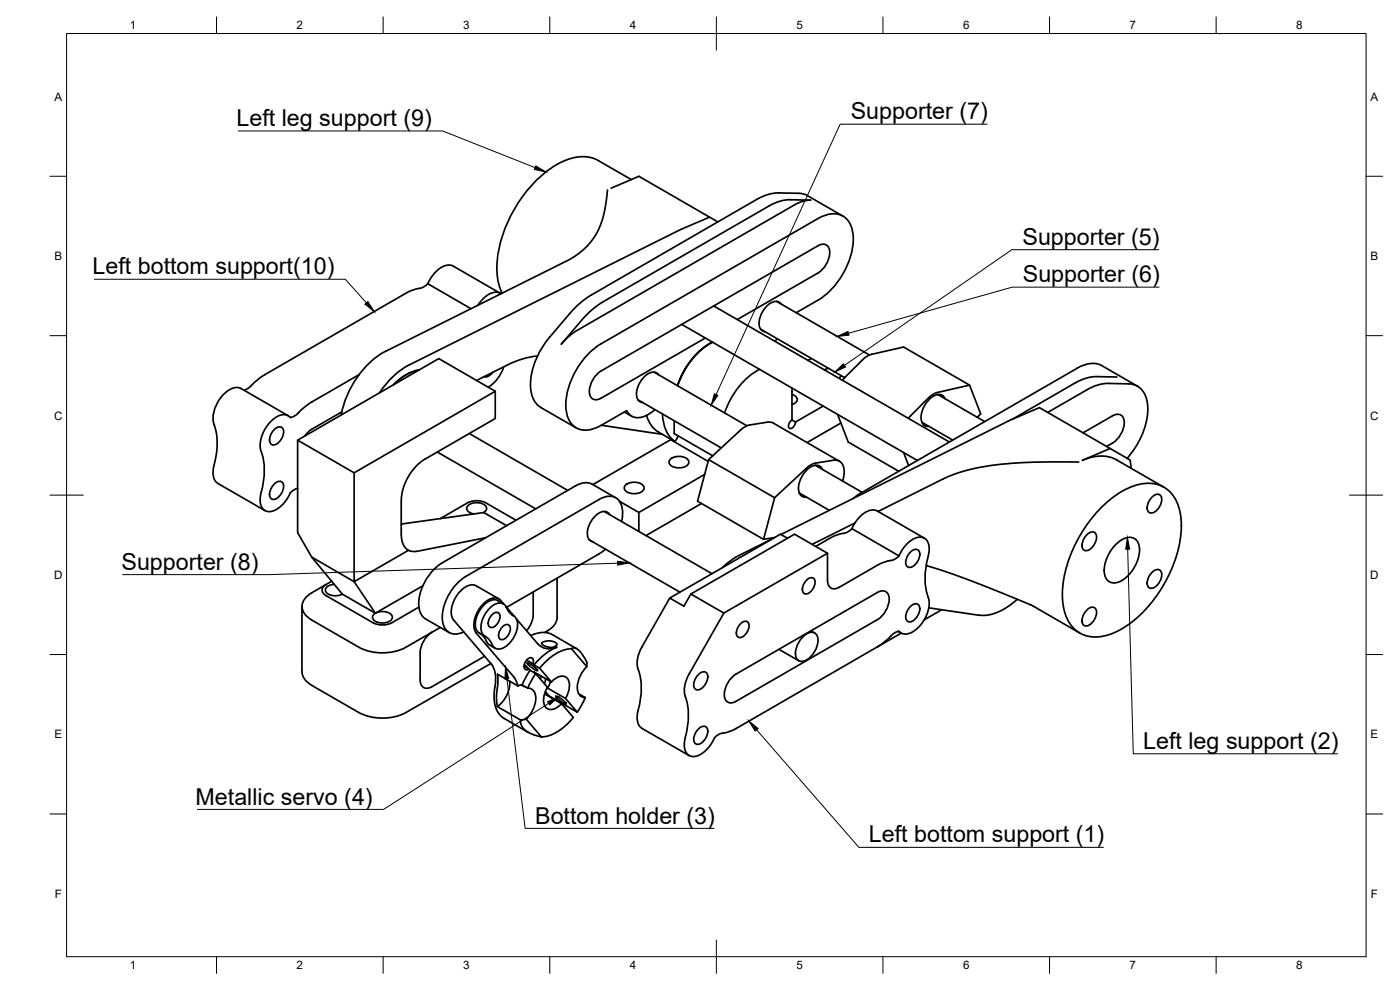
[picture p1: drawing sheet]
<svg xmlns="http://www.w3.org/2000/svg" width="420mm" height="297mm" viewBox="0 0 420 297" stroke-linecap="round" stroke-linejoin="round" font-family="sans-serif">
<!-- layer: Visible -->
<g fill="none" stroke="#000" stroke-width=".51">
<path d="M182.3 57a28.1 28.1 0 0 1-4.5 14.9 20.9 20.9 0 0 1-7.8 6.4l-54.3 27.1a27.8 27.8 0 0 0-13.3 19.1M183.4 56.5l8.3-3.6 21.3 12.3-8.4 3.5M189.4 53.9l-9.8-5.7a11.9 11.9 0 0 0-11.7 .7 39.5 39.5 0 0 0-18.1 25.6 21.3 21.3 0 0 0 .9 13.5M233.7 57.9a12.7 12.7 0 0 0-6.5 1.9l-49.7 28.7M233.7 57.9l6.6 .1 2.1 .7M242.4 58.7l10.6 6.1M203.5 69.2l-80.8 40.3M204.6 68.7l-1 .5M213 65.2l2.4 1.4M243.3 60.1l-6.1-.2a12.6 12.6 0 0 0-6.5 2l-49.7 28.6a25.2 25.2 0 0 0-6.5 5.6l-6 7.2a18.4 18.4 0 0 1 4.8-4.3l65.1-37.5M243.3 60.1l-2 .2-2.9 1.2M128.4 85.1a8.9 8.9 0 0 1 6.1-5.6l1.5 .3 14.1 8.2"/>
<path d="M141.4 92.6l-13-7.5a4.7 4.7 0 0 1-3.5 1.6l-3 1.2-42.4 24.5-2.4 1.7-2.6 2.4-1.3 .6M150.4 88.1a4.5 4.5 0 0 0-5.6 1.8l-1.4 1.7M177.5 88.5a25.2 25.2 0 0 0-6.5 5.6l-6.1 7.1a21.5 21.5 0 0 0-5.4 16.7 6.3 6.3 0 0 0 2.8 4.3M204.6 97.3l70.7 40.9M214.2 91.8l70.7 40.8M221.3 95.9l24.2-14a7.2 7.2 0 0 0 3.2-7.5 2.1 2.1 0 0 0-3.2-.7l-65.1 37.6M228.2 98.7l25.3 14.6M233 90.4l27.9 16.1M234.4 91.2a2.35 2.35 0 0 0-3.6 .1 7.2 7.2 0 0 0-2.8 7 1.79 1.79 0 0 0 1.6 1.2M245.5 90.1l-6.5 3.7M245.5 90.1a23 23 0 0 0 10.5-19.8 6 6 0 0 0-5.9-6.2 9.7 9.7 0 0 0-4.6 1.5l-65.1 37.6M107.8 112.4l-14.2 8.2-2.4 1.7a9.7 9.7 0 0 1-3.7 2.9l-.4 .1"/>
<path d="M122.8 109.5a24 24 0 0 0-8.9 8.4M125.7 111a13.9 13.9 0 0 0-7.6 4.4M144.7 113.3l-1.6 .9M147.8 111.7l-.8 .9a1.76 1.76 0 0 1-1.8 .4M148.6 117.4l-42.3 24.5v32.6l16.3-9.4M151.2 110.1a11 11 0 0 1-4.7 6.1M161.3 106.8a25.7 25.7 0 0 0-9.1 2.8l-7.5 3.7M180.4 103.1a23 23 0 0 0-10.5 19.8 6 6 0 0 0 5.9 6.2 9.7 9.7 0 0 0 4.6-1.5M180.4 111.3a7.2 7.2 0 0 0-3.2 7.6 2.1 2.1 0 0 0 3.2 .6M191.5 120l25 14.4M196.3 111.6l27.8 16.1M197.7 112.4a2.35 2.35 0 0 0-3.7 .1 7.2 7.2 0 0 0-2.8 7.1 1.79 1.79 0 0 0 1.7 1.2"/>
<path d="M211.7 101.4l-31.3 18.1M213.8 102.7a22.6 22.6 0 0 0-10.5 13M228 110.8a22.6 22.6 0 0 0-10.5 13.1M233.3 101.7l-.8 .6M237.7 116.4v9.6M237.7 118.3a1.52 1.52 0 0 1 1.6 1.6 1.52 1.52 0 0 1-1.6 1.5M243.5 107.6l-1 .5M248.6 110.5l-1.1 .5M252.5 112.7l-.8 .7M253.6 113.2l5.3-5.3 1.8-1.3 10.5-2.5 19.8 11.5 3.3 8.6-1 1M253.6 113.3l-.8 .8M281.4 117.7l-2.3 1.3-6.5 6.5"/>
<path d="M281.5 118.4l14 8.1M283.6 119.6a2.32 2.32 0 0 0-3.9-.5 7.8 7.8 0 0 0-3.2 7.2 1.98 1.98 0 0 0 2.3 1.6M291 115.6l-9.7 2.2M323.3 110.5l-65.1 37.5-2.2 1.6M326.2 117l-11.8 6.7M326.2 117a12.7 12.7 0 0 1 6.5-2l6 .2a5.9 5.9 0 0 1 5.7 5.9 22.7 22.7 0 0 1-6.1 16.4M330.8 109.8l10.6 6.1M330.8 109.7a7.4 7.4 0 0 0-7.5 .8M335.2 113.1l-6.1-.1a12.7 12.7 0 0 0-6.5 1.9l-18.8 10.9M82.1 129.1a1.8 1.8 0 0 1 2.7-.6 3.9 3.9 0 0 1-2.9 5 1.8 1.8 0 0 1-.8-2.7zM86.5 124.7l-14.1-8.1a4.8 4.8 0 0 0-5.5 2 9.3 9.3 0 0 0-2.2 10.3 23.4 23.4 0 0 1-.7 11.6l-.1 1.7a3.4 3.4 0 0 0 1.5 2.8l14.1 8.2M87.1 125.3a3.4 3.4 0 0 0-4.8 .2 10 10 0 0 0-3.9 10 21.6 21.6 0 0 1-.2 13.4 3.8 3.8 0 0 0 1.9 4.5 6 6 0 0 0 5.5-2.9l1.1-1.7a3.7 3.7 0 0 1 2.6-2.3"/>
<path d="M89.3 132.1l17 9.8M102.6 123.6l-9.4 5.4-1.7 1.8M127.5 137.8l21.1-12.2v-8.2l-16.9-9.8-42.4 24.5v27.7l4.3 7.4M127.5 137.8a15.6 15.6 0 0 0-7 12.2l-.1 10.5a4.3 4.3 0 0 0 3.6 5l21.8-4.2M131.2 135.6l29.6 17.1M140.8 130.1l29.6 17M162.3 122.3l10.6 6.1M180.5 127.6l18.3 2.7M187.4 123.6l2.1 1.3M196.5 122.9a6.4 6.4 0 0 1-6.8 2l-1.2-1-.4-.7-7.7 4.4M198.8 124.2a10 10 0 0 0 3.7 8.2l-4.9-2.7a8.2 8.2 0 0 1-3.6-5.1M201.2 137.8a4.1 4.1 0 0 1 5.5 .4 1.8 1.8 0 0 1-2 2.1 3.2 3.2 0 0 1-3.9-1.6z"/>
<path d="M202.3 126.2v3.9l11.6 6.7M203.4 130.7l-.2 .8-.9 1M212.5 138.4l-11.2-6.5-23.4 13.5M225 127.5l5.3-.8 1.5 .1 20.1 11.6M225 127.5l-.9 .3-1.3 .8-10.1 9.3M237.7 126l1 .6M237.7 126a1.64 1.64 0 0 0-.6 2.6l.9-.4 .5-.7 .2-.9M244.7 139.6l14 8.1M247 121.8l-8.3 4.8M250.1 138.1l-5.3 .8-1.8 .8-10.5 9.6-3.3 12.5 3.2-.5M250.1 138.1a2.96 2.96 0 0 1 3.3 3.6l-.3 2M251.4 124.4l3.2 8.2 15.1 8.8"/>
<path d="M252.4 126.9l-10.2 5.9M271.2 135.8l1.5 3.9M276.6 126.7l9.3 5.3M302.5 126.4l-68.1 34M303.6 125.9l8.4-3.6 21.2 12.3-8.4 3.5a11.4 11.4 0 0 1 10.4-.1M303.6 125.9l-1 .5M323.7 138.6a145.1 145.1 0 0 0-30.5 1.8 44.5 44.5 0 0 0-10.1 3.3l-19.6 9.8M325 129.9l8.9-5.1a2.16 2.16 0 0 1 2.5-.3 2.16 2.16 0 0 1 1 2.3 8.2 8.2 0 0 1-5.3 7.1M333.2 134.6l6 3.4 .3 2.5M335.2 138l14.1 8.2M82.1 145.5a1.8 1.8 0 0 1 2.7-.7 3.9 3.9 0 0 1-2.9 5.1 1.8 1.8 0 0 1-.8-2.7zM120.4 157.2l24.8-3.4 6.8 3.9"/>
<path d="M140.2 150.9l-8.1 4.7M140.2 150.9a6.2 6.2 0 0 1 5.7 0M145.2 153.8a1.36 1.36 0 0 0 .8-1.5 1.36 1.36 0 0 0-1.2-1.2 4 4 0 0 0-4.6 1 1.55 1.55 0 0 0 1.3 1.9l.6 .2M145.9 150.9l9 5.2M181.3 153.5l32.4 18.6M183 154.4a2.24 2.24 0 0 0-3.6-.2 7.4 7.4 0 0 0-3 7 1.84 1.84 0 0 0 1.5 1.4M184.8 149.4l-7.1-4.1a5 5 0 0 0-5 .5l-40 23.1a15.1 15.1 0 0 0-6.9 13.7 4.4 4.4 0 0 0 1.9 3.1l7.1 4.1M185.9 150.4l5.8 3.4M186.6 156.5a6.5 6.5 0 0 0-1.7-7.1 4.7 4.7 0 0 0-5.1 .5l-40 23.1a14.9 14.9 0 0 0-6.9 14 4 4 0 0 0 6.3 2.6M187.7 145.6a4.1 4.1 0 0 1 5.5 .4 1.8 1.8 0 0 1-1.9 2 3.2 3.2 0 0 1-4-1.6zM210.5 151.1l-16.6 9.6M211.5 142.4l-19.8 11.4v5.7"/>
<path d="M232.5 149.3l-19.8-11.4-3.4 12.5 19.9 11.4M239.9 147.9l9 5.2M246.8 140.8a2.32 2.32 0 0 0-3.9-.4 7.8 7.8 0 0 0-3.2 7.2 1.98 1.98 0 0 0 2.3 1.6M253.1 143.7l-.2 .7M255.7 158.6l14.1 8.2M256.5 156.9l-12.8 6.4M263.3 153.3a4.9 4.9 0 0 0-5.6 2.1l-1.3 1.8a4 4 0 0 1-3.1 2.8M263.3 153.3l14.1 8.2M330.8 152a23.1 23.1 0 0 1 12.5-6.9 9.3 9.3 0 0 1 10.5 7.3 29.5 29.5 0 0 1-3.1 20.2 36.4 36.4 0 0 1-15.7 17 11 11 0 0 1-12.5-.8 14.9 14.9 0 0 1-3.6-12.2 40.9 40.9 0 0 1 11.9-24.6zM345.5 149.4a1.87 1.87 0 0 1 2.9-.7 4 4 0 0 1-3 5.2 1.87 1.87 0 0 1-.9-2.8zM93.6 167.2l9.1 11.1 9.9 5.7M93.6 167.2l12.7 7.3 6.3 9.5"/>
<path d="M97.8 178.7l14.2 8.1a6.2 6.2 0 0 0 5.6 0l8.1-4.6M97.8 175.4a1.74 1.74 0 0 0-1.1 1.6 1.74 1.74 0 0 0 1.1 1.7M99.5 174.4l-5.9 3.5a4.2 4.2 0 0 0-1.8 6.8l1.8 1.3M100.3 175.3l-1.2 .2a1.51 1.51 0 0 0-1.5 1.6 1.51 1.51 0 0 0 1.6 1.5l1.9 .1 1.7-.4M126.9 175.8l-14.3 8.2M149.7 179.7l-6.8-3.9a4.6 4.6 0 0 0-5.3 2.2 8.1 8.1 0 0 0-1.8 7.5l.3 .5M160 177.6v6.8a7.8 7.8 0 0 1-2 4.8M167.2 173.5v11.7M176.8 161.9l27.3 15.8M181.7 164.7l-1.9 1.5-27.8 16M231.7 161.7l-9.9 5a20.3 20.3 0 0 0-5.1 3.7M236.3 161.5l-2.1-1.2-33.2 19.1"/>
<path d="M241.9 174.3a1.49 1.49 0 0 1 1.3-1 1.49 1.49 0 0 1 1.3 .8 3.7 3.7 0 0 1-2.8 4.1 1.62 1.62 0 0 1-.7-2.4zM248.3 166l-31.1 17.9M249.2 161.4l-4.4 2.5M253.3 160l-1.7 .4-2.4 1M267.4 168.2l-1.7 .3-1.8 .8-12 6.9a2.16 2.16 0 0 1-2.5 .2 2.16 2.16 0 0 1-1-2.3l-.1-8.1-9.9-5.7-31.1 17.9M269.8 166.8a8.5 8.5 0 0 1 6.4-5.7 2.98 2.98 0 0 1 2.7 3.7l-.1 1a23.2 23.2 0 0 0 .1 14.9 10.2 10.2 0 0 1-6.6 9.5 2.54 2.54 0 0 1-2.5-.8M269.8 166.8l-1.2 1-1.2 .4M273 165.9a1.8 1.8 0 0 1 2.8-.7 3.9 3.9 0 0 1-2.9 5.1 1.8 1.8 0 0 1-.9-2.7zM277.9 169.7l5 1.5 8.5 3.1 18 7.2 14.7 8.4M305.3 179.8a15.2 15.2 0 0 1-11.5 4.8l-15.1-2.2M325.9 160.7a1.87 1.87 0 0 1 2.9-.7 4 4 0 0 1-3 5.2 1.87 1.87 0 0 1-.9-2.8zM335.2 163.1a4.9 4.9 0 0 1 5.2-1.5 5.3 5.3 0 0 1 1.1 6.3 10.4 10.4 0 0 1-6.5 6.9 3.1 3.1 0 0 1-3.6-3.7 11.8 11.8 0 0 1 3.8-8z"/>
<path d="M345.5 172a1.87 1.87 0 0 1 2.9-.7 4 4 0 0 1-3 5.2 1.87 1.87 0 0 1-.9-2.8zM90.6 182v19.5a5 5 0 0 0 3 4.1l14.1 8.2M93.6 186l14.1 8.2M112.2 184.4a4.1 4.1 0 0 1 5.5 .4 1.8 1.8 0 0 1-2 2 3.2 3.2 0 0 1-3.9-1.6zM129.6 189.7l-7.8 4.5a15.6 15.6 0 0 1-14.1 0M129.6 189.7a7.8 7.8 0 0 0-3.5 6.1v8.2a2.16 2.16 0 0 0 1 2.3 2.16 2.16 0 0 0 2.5-.3l15.8-9.1M132.1 188.3l-2.5 1.4M136.1 186l11.3 13.1a8.2 8.2 0 0 1 1.1 7M142.9 190l11.2 13M144.2 190.2a6.8 6.8 0 0 1 2.2 2.9l2.2 1.4M145.6 190.9l1.2 1 .9 1.5M147.3 199.1l-25.5 14.7a15.6 15.6 0 0 1-14.1 0"/>
<path d="M147.8 184.3a1.26 1.26 0 0 1 1.7-.5 1.26 1.26 0 0 1 .5 1.8 2.8 2.8 0 0 1-3 2.6 2.8 2.8 0 0 1 .8-3.9zM150.9 187.9a1.26 1.26 0 0 1 1.7-.4 1.26 1.26 0 0 1 .5 1.7 2.8 2.8 0 0 1-3 2.6 2.8 2.8 0 0 1 .8-3.9zM151.1 181.2a3.9 3.9 0 0 0-6.2 .6 7.5 7.5 0 0 0-1.9 7.2l.8 .9 1.7 1M151.2 181.2a3.3 3.3 0 0 0-5.6-.5 8.5 8.5 0 0 0-3 8.6l.3 .6M151.9 182.1l2.4 2.8M152 182.3a2.53 2.53 0 0 0-4.3-.5 8.3 8.3 0 0 0-3.2 7.7l.6 1.1 .5 .3M152 182.3l.9 1.5 1.2 1M153.7 184.6l.5 .2M154.1 184.8a4.1 4.1 0 0 1 .7 5.2 6.7 6.7 0 0 1-5.4 4.7 2.01 2.01 0 0 1-1.7-1.3M155 185.7l6.4 7.5M157.3 199.9l1.8 1.2M157.3 199.5l1.4 1.2"/>
<path d="M158.1 198.1l2.2 1.4M158.2 198.8l1.6 .9 1.6 1.5-1.7-.8zM159.2 190.6l.3-.1a7.6 7.6 0 0 1 6.3-.1l7.2 4.2M159.9 199.2l.2-.5a1 1 0 0 0-.5-1.3 1 1 0 0 0-1.4 .5 2.11 2.11 0 0 0-.5 3l1.1-.2M160.3 199.5l1.6 1 3.6 4.1-5.4-3.1 .3 .4M161.5 193.2a4.8 4.8 0 0 0 5.6 1 16.7 16.7 0 0 0-6.8 5.3M162.6 192.9a3.6 3.6 0 0 1 4.6 .3 2.35 2.35 0 0 1-3.2 .8l-1.2-.6zM167.2 185.2a5.5 5.5 0 0 1-3.7 4.6M171.5 194.7l4.6 5.3a8.7 8.7 0 0 0-2.7 7.5 2.23 2.23 0 0 0 2.3 1.8M171.5 194.6a13.6 13.6 0 0 0-9.5 5.9M171.5 194.6a1.66 1.66 0 0 1 2.4 .7l1.1 1.4 1.1 2.1v1.2M222.1 187.4a1.49 1.49 0 0 1 1.2-1 1.49 1.49 0 0 1 1.4 .8 3.7 3.7 0 0 1-2.8 4.1 1.62 1.62 0 0 1-.7-2.4z"/>
<path d="M233.8 194.8l5.9 3.5M240.9 191.1a2.89 2.89 0 0 1 4-.8 5.4 5.4 0 0 1-1.1 6.2l-.5 .6a2.89 2.89 0 0 1-4 .8 5.4 5.4 0 0 1 1.1-6.2zM243.4 189.3l1.1 .6M263.3 194.1l-42.4 24.5M269.6 189.4l.8 .5M269.8 189.4a6 6 0 0 0-3.5 2.5l-3 2.2M270.5 190l-7.2 4.1M273 182.2a1.8 1.8 0 0 1 2.8-.6 3.9 3.9 0 0 1-2.9 5 1.8 1.8 0 0 1-.9-2.7zM282.6 183l-5.2 3M325.9 183.3a1.87 1.87 0 0 1 2.9-.7 4 4 0 0 1-3 5.2 1.87 1.87 0 0 1-.9-2.8zM148.5 206.1a9.3 9.3 0 0 0 2.1 9l7.9 4.7M149.3 212l6.9 4a4.6 4.6 0 0 0 4 4.5l2.3 .6"/>
<path d="M153 204.4a9.2 9.2 0 0 1-3.7 7.6M154.1 203l.8 1.3 .5 1.5M155.4 205.8l-6.1-3.5a20.3 20.3 0 0 1-.3 6.4l.3 3.3M156.5 205.5l1.1 .5M156.7 205.5l1.7 1M156.7 205.5l-1.3 .3M157.9 215.8l4.6 5.3M157.9 215.8l-1.7 .2M158.4 206.5a2.59 2.59 0 0 1 2.4 3.3 9.6 9.6 0 0 1-2.9 6M159.1 201.1l1.7 1M159.1 201.1l-2.4 4.4M160.8 202.1l3.5 4.1a5.6 5.6 0 0 0-.5 6 2.8 2.8 0 0 0 4.1-.4l.6-.7"/>
<path d="M160.8 202.1l-2.4 4.4M161.6 202.4l-.4 .2M162.3 202.8l-.1 .9M163.4 208.2l5.1 2.9 3.6 4.2a14.2 14.2 0 0 1-9.6 5.8M163.7 207.5l1.1 1.3 8.4 4.9M163.8 203.6l-.4 1.5M164.2 206.3l5.5 3.3 3.5 4.1M165.2 204.5l-.9 2M165.5 204.6a3.8 3.8 0 0 1 4.3-1.4 4.5 4.5 0 0 1 .4 5.5l-.5 .9M166.8 208.9l1.6 .8 1.6 1.6-1.7-.9zM173.7 208.2l1.9 1.1M175.6 209.3l-2.4 4.4"/>
<path d="M191.5 213.1a21.2 21.2 0 0 0-.3-13.5l.2-2.3 .8-2.3 8.8-15.6 4.3 2.5 2-3.7 9.9 5.7-10.4 18.4a8.8 8.8 0 0 0-.6 8.5 24.6 24.6 0 0 1-.8 11.5 3.8 3.8 0 0 0 2 4.6 6 6 0 0 0 5.5-2.9l1.1-1.7a4.1 4.1 0 0 1 4-2.5l2.9-1.2M191.5 213.1a4.6 4.6 0 0 0 1.1 5.4M192.6 218.5l14.2 8.2M209.4 219a1.8 1.8 0 0 1 2.7-.7 3.9 3.9 0 0 1-2.9 5 1.8 1.8 0 0 1-.8-2.7zM209.4 202.6a1.8 1.8 0 0 1 2.7-.6 3.9 3.9 0 0 1-2.9 5 1.8 1.8 0 0 1-.8-2.7zM220.9 210.4a2.16 2.16 0 0 1-2.5 .3 2.16 2.16 0 0 1-1-2.3 7.8 7.8 0 0 1 3.5-6.1l42.4-24.5a2.16 2.16 0 0 1 2.5-.3 2.16 2.16 0 0 1 1.1 2.3 7.8 7.8 0 0 1-3.6 6.1l-42.4 24.5"/>
</g>
<!-- layer: BORDER -->
<g fill="none" stroke="#000" stroke-width=".3">
<path d="M20 10.1h390v276.9h-390zM65 5.1v5M115 5.1v5M165 5.1v5M215 5.1v10M265 5.1v5M315 5.1v5M365 5.1v5M15 52.9h5M410 52.9h5M15 100.7h5M410 100.7h5"/>
<path d="M15 148.6h10M405 148.6h10M15 196.4h5M410 196.4h5M15 244.2h5M410 244.2h5M65 287v5M115 287v5M165 287v5M215 282.1v9.9M265 287v5M315 287v5"/>
<path d="M365 287v5"/>
</g>
<!-- layer: Leaders -->
<path d="M160.8 49.8l3 1.8-3.4-.8zM109.5 91.3l.9-.8 1.9 3zM214.4 118.1l1 .5-2 3zM250.5 111.6l2.6-2.4 .7 .9zM251.3 101l3.2-1.6 .3 1.2zM185.3 168.4l3.5 .5-3.4 .7zM338.3 161.3l.7 3.5h-1.2zM151.7 200.2l1 3.4-1.2 .1zM164.3 210.5l3.3-1.4-2.6 2.4zM224.8 216.3l2.7 2.3-.9 .8z" fill="#000" stroke="#000" stroke-width=".3"/>
<path d="M71.5 39.3h61.3l27.8 11M296.2 37.3h-44.1l-37.2 81.1M347.8 74.9h-44.1l-50.3 34.7M28.3 83.8h75.3l6.4 7.1M347.9 86.2h-44.1l-49.1 13.8M185.4 169l-104.5 3.4h-44.1M338.4 164.8l1.7 61.4h61.4M152.1 203.6l5.5 44.9h56.7M164.6 211l-49.5 31.9h-55.9M227.1 219l30.7 35.2h73.4" fill="none" stroke="#000" stroke-width=".3"/>
<g font-size="7">
<text x="255.3" y="35.8">Supporter (7)</text>
<text x="71" y="37.8">Left leg support (9)</text>
<text x="306.9" y="73.5">Supporter (5)</text>
<text x="27.8" y="82.3">Left bottom support(10)</text>
<text x="307" y="84.7">Supporter (6)</text>
<text x="36.5" y="170.9">Supporter (8)</text>
<text x="343.1" y="224.7">Left leg support (2)</text>
<text x="58.7" y="241.4">Metallic servo (4)</text>
<text x="160.6" y="247.1">Bottom holder (3)</text>
<text x="260.8" y="252.8">Left bottom support (1)</text>
</g>
<g font-size="3.5">
<text x="39" y="8.8">1</text>
<text x="89" y="8.8">2</text>
<text x="139" y="8.8">3</text>
<text x="189" y="8.8">4</text>
<text x="239" y="8.8">5</text>
<text x="289" y="8.8">6</text>
<text x="339" y="8.8">7</text>
<text x="389" y="8.8">8</text>
<text x="16.3" y="30.2">A</text>
<text x="411.3" y="30.2">A</text>
<text x="16.3" y="78">B</text>
<text x="411.3" y="78">B</text>
<text x="16.2" y="125.9">C</text>
<text x="411.2" y="125.9">C</text>
<text x="16.2" y="173.7">D</text>
<text x="411.2" y="173.7">D</text>
<text x="16.3" y="221.6">E</text>
<text x="411.3" y="221.6">E</text>
<text x="16.4" y="269.4">F</text>
<text x="411.4" y="269.4">F</text>
<text x="39" y="290.8">1</text>
<text x="89" y="290.8">2</text>
<text x="139" y="290.8">3</text>
<text x="189" y="290.8">4</text>
<text x="239" y="290.8">5</text>
<text x="289" y="290.8">6</text>
<text x="339" y="290.8">7</text>
<text x="389" y="290.8">8</text>
</g>
</svg>
